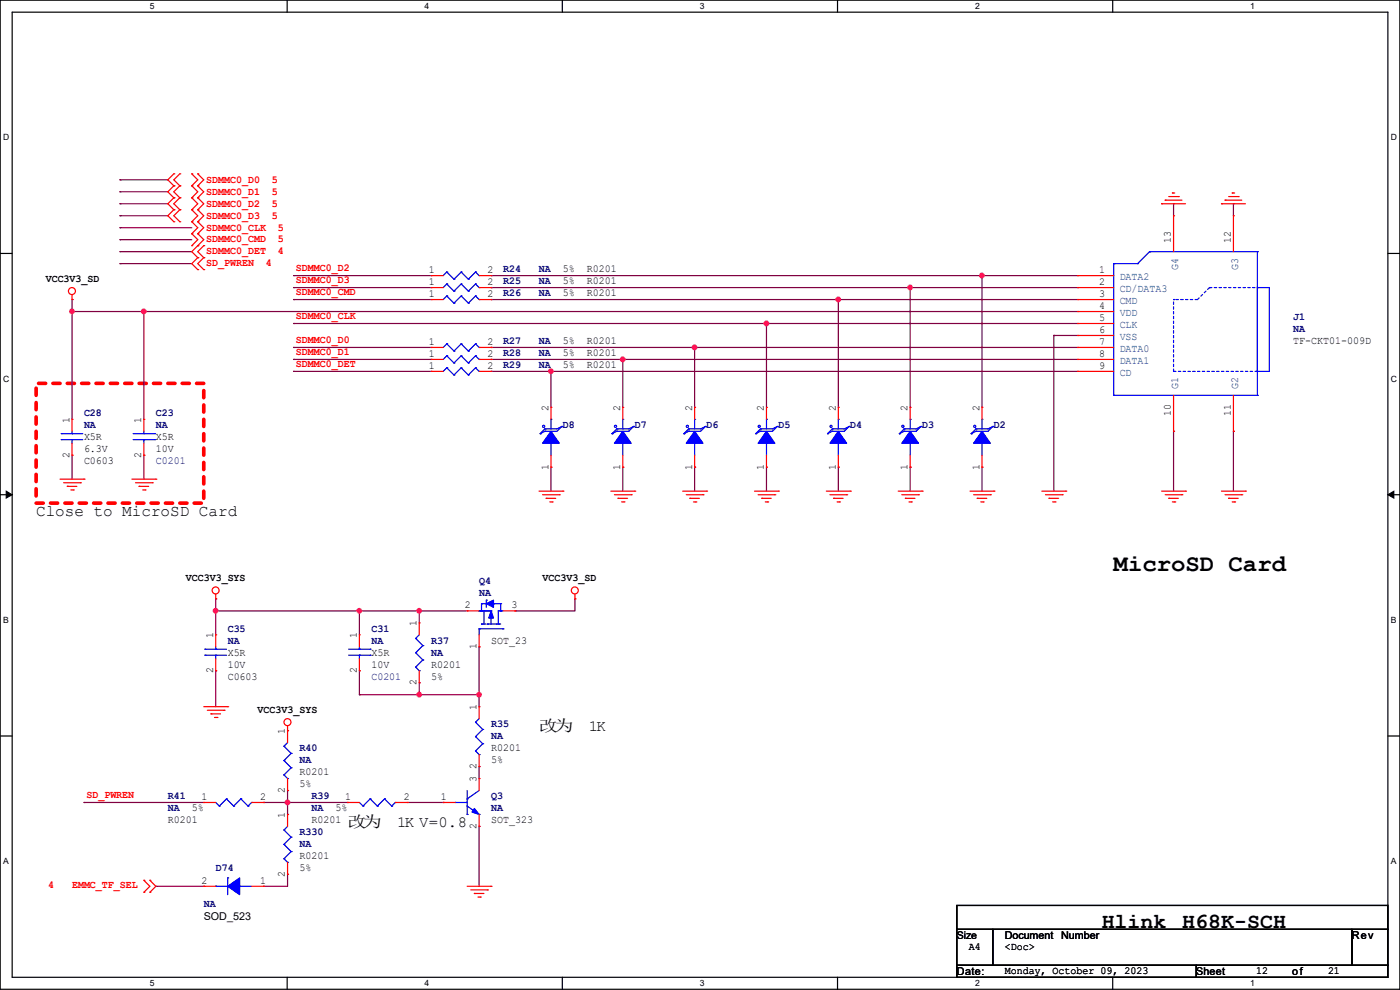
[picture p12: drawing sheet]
<svg xmlns="http://www.w3.org/2000/svg" width="297mm" height="210mm" viewBox="0 0 297 210" stroke-linecap="round" stroke-linejoin="round" font-family="sans-serif">
<path d="M0 0h297v209.8h-297zM2.6 2.6h291.8v204.7h-291.8z" fill="none" stroke="#000" stroke-width=".25"/>
<g fill="#fff">
<path d="M31.7 .3h1v2h-1z"/>
<path d="M31.7 207.6h1v2h-1z"/>
</g>
<path d="M60.9 0v2.6M60.9 207.3v2.5" fill="none" stroke="#000" stroke-width=".25"/>
<g fill="#fff">
<path d="M90.1 .3h1v2h-1z"/>
<path d="M90.1 207.6h1v2h-1z"/>
</g>
<path d="M119.3 0v2.6M119.3 207.3v2.5" fill="none" stroke="#000" stroke-width=".25"/>
<g fill="#fff">
<path d="M148.5 .3h.9v2h-.9z"/>
<path d="M148.5 207.6h.9v2h-.9z"/>
</g>
<path d="M177.7 0v2.6M177.7 207.3v2.5" fill="none" stroke="#000" stroke-width=".25"/>
<g fill="#fff">
<path d="M206.8 .3h1v2h-1z"/>
<path d="M206.8 207.6h1v2h-1z"/>
</g>
<path d="M236.1 0v2.6M236.1 207.3v2.5" fill="none" stroke="#000" stroke-width=".25"/>
<g fill="#fff">
<path d="M265.2 .3h1v2h-1z"/>
<path d="M265.2 207.6h1v2h-1z"/>
<path d="M.7 28.2h1.2v1.9h-1.2z"/>
<path d="M295.1 28.2h1.2v1.9h-1.2z"/>
<path d="M.7 79.3h1.2v2h-1.2z"/>
<path d="M295.1 79.3h1.2v2h-1.2z"/>
</g>
<path d="M0 53.8h2.6M294.4 53.8h2.6" fill="none" stroke="#000" stroke-width=".25"/>
<g fill="#fff">
<path d="M.7 130.5h1.2v2h-1.2z"/>
<path d="M295.1 130.5h1.1v2h-1.1z"/>
</g>
<path d="M0 104.9h2.6M294.4 104.9h2.6" fill="none" stroke="#000" stroke-width=".25"/>
<path d="M1.3 104.2l1.3 .7-1.3 .8zM294.4 104.9l1.3-.7v1.5z" fill="#000" stroke="#000" stroke-width=".21"/>
<g fill="#fff">
<path d="M.7 181.7h1.2v2h-1.2z"/>
<path d="M295.1 181.7h1.1v2h-1.1z"/>
</g>
<path d="M0 156.1h2.6M294.4 156.1h2.6M203 192.1h91.4v5h-91.4zM203 197.1h7.6v7.7h-7.6zM210.6 197.1h76.2v7.7h-76.2zM286.8 197.1h7.6v7.7h-7.6zM203 204.8h50.8v2.5h-50.8zM253.8 204.8h40.6v2.5h-40.6z" fill="none" stroke="#000" stroke-width=".25"/>
<path d="M7.7 81.3h35.5v25.4h-35.5z" fill="none" stroke="#f00" stroke-width=".76" stroke-dasharray="1.5 1.5"/>
<g fill="none" stroke="#800040" stroke-width=".25">
<path d="M25.4 38.1h.1M25.4 38.1h10.2M25.4 53.4h.1M25.4 40.7h.1M25.4 43.2h.1M25.4 45.8h.1M25.4 48.3h.1M25.4 50.8h.1M25.4 55.9h.1M25.4 53.4h15.3M25.4 40.7h10.2M25.4 43.2h10.2"/>
<path d="M25.4 45.8h10.2M25.4 48.3h15.3M25.4 50.8h15.3M25.4 55.9h15.3M62.3 58.5h.1M62.3 58.5h29.2M104.2 58.5h.1M104.2 58.5h124.4M208.3 58.5h.1M208.3 58.5v27.9M249 43.2h.1M249 43.2v2.6"/>
<path d="M261.7 43.2h.1M261.7 43.2v2.6M15.3 66.1h.1M15.3 63.5h.1M15.3 66.1h213.3M15.3 63.5v25.4M30.5 66.1h.1M30.5 66.1v22.8M62.3 63.5h.1M62.3 68.6h.1M62.3 76.2h.1M62.3 78.8h.1"/>
<path d="M62.3 73.7h.1M62.3 61h.1M62.3 63.5h29.2M62.3 68.6h166.3M62.3 76.2h29.2M62.3 61h29.2M62.3 78.8h29.2M62.3 73.7h29.2M104.2 61h.1M104.2 63.5h.1M104.2 78.8h.1M104.2 73.7h.1"/>
<path d="M104.2 76.2h.1M104.2 63.5h124.4M104.2 76.2h124.4M104.2 61h124.4M104.2 78.8h124.4M104.2 73.7h124.4M116.9 78.8h.1M116.9 78.8v7.6M132.1 76.2h.1M132.1 76.2v10.2M147.4 73.7h.1M147.4 73.7v12.7"/>
<path d="M162.6 68.6h.1M162.6 68.6v17.8M177.8 63.5h.1M177.8 63.5v22.9M193.1 61h.1M193.1 61v25.4M223.6 71.2h.1M223.6 71.2h5M223.6 71.2v33M15.3 96.6h.1M15.3 96.6v5M30.5 96.6h.1"/>
<path d="M30.5 96.6v5M116.9 99.1h.1M116.9 99.1v5.1M132.1 99.1h.1M132.1 99.1v5.1M147.4 99.1h.1M147.4 99.1v5.1M162.6 99.1h.1M162.6 99.1v5.1M177.8 99.1h.1M177.8 99.1v5.1M193.1 99.1h.1"/>
<path d="M193.1 99.1v5.1M208.3 99.1h.1M208.3 99.1v5.1M249 91.5h.1M249 91.5v12.7M261.7 91.5h.1M261.7 91.5v12.7M45.8 127h.1M45.8 129.6h.1M45.8 129.6h53.3M45.8 127v7.7M76.2 129.6h.1"/>
<path d="M76.2 129.6v5.1M88.9 129.6h.1M88.9 129.6v2.5M101.6 137.2h.1M101.6 137.2v12.7M109.3 129.6h.1M122 127h.1M122 127v2.6h-12.7M45.8 142.3h.1M45.8 142.3v7.6M76.2 142.3h.1M76.2 147.4h.1"/>
<path d="M76.2 142.3v5.1M76.2 147.4h25.4M88.9 147.4h.1M88.9 144.8h.1M88.9 144.8v2.6M101.6 147.4h.1M17.8 170.2h.1M17.8 170.2h25.4M55.9 170.2h.1M55.9 170.2h17.8M61 167.7h.1M61 172.8h.1"/>
<path d="M61 167.7v5.1M73.7 170.2h.1M86.4 170.2h7.6M94 170.2h.1M101.6 162.6h.1M101.6 175.3h.1M101.6 162.6v2.5M101.6 175.3v12.7M33.1 188h.1M33.1 188h10.1M55.9 188h.1M61 185.5h.1"/>
<path d="M61 185.5v2.5h-5.1"/>
</g>
<g fill="#f0f" stroke="#f0f" stroke-width=".25">
<circle cx="162.6" cy="68.6" r=".49"/>
<circle cx="193.1" cy="61" r=".49"/>
<circle cx="177.8" cy="63.5" r=".49"/>
<circle cx="132.1" cy="76.2" r=".49"/>
<circle cx="15.3" cy="66.1" r=".49"/>
<circle cx="147.3" cy="73.7" r=".49"/>
<circle cx="116.9" cy="78.8" r=".49"/>
<circle cx="208.3" cy="58.4" r=".49"/>
<circle cx="30.5" cy="66.1" r=".49"/>
<circle cx="101.6" cy="147.3" r=".49"/>
<circle cx="88.9" cy="147.3" r=".49"/>
<circle cx="61" cy="170.2" r=".49"/>
<circle cx="45.7" cy="129.6" r=".49"/>
<circle cx="88.9" cy="129.6" r=".49"/>
<circle cx="76.2" cy="129.6" r=".49"/>
</g>
<g fill="none" stroke="#f00" stroke-width=".25">
<path d="M36.9 36.9h.1M36.9 39.4h.1M36.9 36.9l-1.3 1.2 1.3 1.3M36.9 39.4l-1.3 1.3 1.3 1.3M38.1 39.4h.1M38.1 36.9h.1M38.1 36.9l-1.2 1.2 1.2 1.3M38.1 39.4l-1.2 1.3 1.2 1.3M40.7 39.4h.1M40.7 36.9h.1M40.7 36.9l1.3 1.2-1.3 1.3M40.7 39.4l1.3 1.3-1.3 1.3"/>
<path d="M42 39.4h.1M42 36.9h.1M42 36.9l1.2 1.2-1.2 1.3M42 39.4l1.2 1.3-1.2 1.3M36.9 42h.1M36.9 44.5h.1M36.9 47h.1M36.9 44.5l-1.3 1.3 1.3 1.2M36.9 42l-1.3 1.2 1.3 1.3M38.1 42h.1M38.1 44.5h.1M38.1 47h.1"/>
<path d="M38.1 42l-1.2 1.2 1.2 1.3M38.1 44.5l-1.2 1.3 1.2 1.2M40.7 42h.1M40.7 44.5h.1M40.7 47h.1M40.7 49.6h.1M40.7 52.1h.1M40.7 42l1.3 1.2-1.3 1.3M40.7 44.5l1.3 1.3-1.3 1.2M40.7 47l1.3 1.3-1.3 1.3M40.7 49.6l1.3 1.2-1.3 1.3M42 42h.1"/>
<path d="M42 44.5h.1M42 47h.1M42 49.6h.1M42 52.1h.1M42 54.7h.1M42 57.2h.1M42 47l1.2 1.3-1.2 1.3M42 49.6l1.2 1.2-2.5 2.6 1.3 1.3M42 42l1.2 1.2-1.2 1.3M42 44.5l1.2 1.3-1.2 1.2M42 54.7l-1.3 1.2 1.3 1.3M43.2 54.7h.1"/>
<path d="M43.2 52.1h.1M43.2 57.2h.1M43.2 52.1l-1.2 1.3 1.2 1.3M43.2 54.7l-1.2 1.2 1.2 1.3M91.5 58.5h.1M91.5 58.5h2.5M101.6 58.5h2.6M104.2 58.5h.1M228.6 58.5h.1M228.6 58.5h7.7M246.4 43.2h.1M246.4 43.2h5.1"/>
<path d="M247.2 42.5h.1M247.2 42.5h3.5M247.9 41.7h2.1M248.7 40.9h.1M248.7 40.9h.5M249 45.8h.1M249 45.8v7.6M250 41.7h.1M259.1 43.2h.1M259.1 43.2h5.1M259.9 42.5h.1M259.9 42.5h3.5"/>
<path d="M260.6 41.7h2.1M261.4 40.9h.1M261.4 40.9h.5M261.7 45.8h.1M261.7 45.8v7.6M262.7 41.7h.1M15.3 63.5h.1M15.3 62.5v1M91.5 78.8h.1M91.5 73.7h.1M91.5 61h.1M91.5 76.2h.1"/>
<path d="M91.5 63.5h.1M91.5 78.8h2.5M91.5 73.7h2.5M91.5 61h2.5M91.5 63.5h2.5M91.5 76.2h2.5M101.6 78.8h2.6M101.6 73.7h2.6M101.6 61h2.6M101.6 63.5h2.6M101.6 76.2h2.6M104.2 78.8h.1"/>
<path d="M104.2 73.7h.1M104.2 61h.1M104.2 76.2h.1M104.2 63.5h.1M228.6 61h.1M228.6 63.5h.1M228.6 66.1h.1M228.6 68.6h.1M228.6 71.2h.1M228.6 73.7h.1M228.6 76.2h.1M228.6 78.8h.1"/>
<path d="M228.6 78.8h7.7M228.6 73.7h7.7M228.6 61h7.7M228.6 63.5h7.7M228.6 66.1h7.7M228.6 68.6h7.7M228.6 71.2h7.7M228.6 76.2h7.7M15.3 88.9h.1M15.3 96.6h.1M15.3 88.9v2.6M15.3 94v2.6"/>
<path d="M30.5 88.9h.1M30.5 96.6h.1M30.5 88.9v2.6M30.5 94v2.6M116.9 99.1h.1M116.9 86.4h.1M116.9 86.4v2.5M116.9 96.6v2.5M132.1 99.1h.1M132.1 86.4h.1M132.1 86.4v2.5M132.1 96.6v2.5"/>
<path d="M147.4 99.1h.1M147.4 86.4h.1M147.4 86.4v2.5M147.4 96.6v2.5M162.6 99.1h.1M162.6 86.4h.1M162.6 86.4v2.5M162.6 96.6v2.5M177.8 99.1h.1M177.8 86.4h.1M177.8 86.4v2.5M177.8 96.6v2.5"/>
<path d="M193.1 99.1h.1M193.1 86.4h.1M193.1 86.4v2.5M193.1 96.6v2.5M208.3 99.1h.1M208.3 86.4h.1M208.3 86.4v2.5M208.3 96.6v2.5M249 91.5h.1M249 83.9v7.6M261.7 91.5h.1M261.7 83.9v7.6"/>
<path d="M12.7 101.6h5.1M13.5 102.4h3.6M14.3 103.2h.1M14.3 103.2h2M15 103.9h.5M15.5 103.9h.1M17.1 102.4h.1M17.8 101.6h.1M28 101.6h5.1M28.7 102.4h3.6M29.5 103.2h.1M29.5 103.2h2"/>
<path d="M30.3 103.9h.5M30.8 103.9h.1M32.3 102.4h.1M33.1 101.6h.1M114.3 104.2h5.1M115.1 104.9h3.6M115.9 105.7h.1M115.9 105.7h2M116.6 106.5h.5M117.1 106.5h.1M118.7 104.9h.1M119.4 104.2h.1"/>
<path d="M129.6 104.2h5.1M130.3 104.9h3.6M131.1 105.7h.1M131.1 105.7h2M131.9 106.5h.5M132.4 106.5h.1M133.9 104.9h.1M134.7 104.2h.1M144.8 104.2h5.1M145.6 104.9h3.5M146.3 105.7h.1M146.3 105.7h2.1"/>
<path d="M147.1 106.5h.5M147.6 106.5h.1M149.1 104.9h.1M149.9 104.2h.1M160.1 104.2h5M160.8 104.9h3.6M161.6 105.7h.1M161.6 105.7h2M162.3 106.5h.6M162.9 106.5h.1M164.4 104.9h.1M165.1 104.2h.1"/>
<path d="M175.3 104.2h5.1M176.1 104.9h3.5M176.8 105.7h.1M176.8 105.7h2.1M177.6 106.5h.5M178.1 106.5h.1M179.6 104.9h.1M180.4 104.2h.1M190.5 104.2h5.1M191.3 104.9h3.6M192.1 105.7h.1M192.1 105.7h2"/>
<path d="M192.8 106.5h.5M193.3 106.5h.1M194.9 104.9h.1M195.6 104.2h.1M205.8 104.2h5.1M206.5 104.9h3.6M207.3 105.7h.1M207.3 105.7h2M208.1 106.5h.5M208.6 106.5h.1M210.1 104.9h.1M210.9 104.2h.1"/>
<path d="M221 104.2h5.1M221.8 104.9h3.5M222.5 105.7h.1M222.5 105.7h2.1M223.3 106.5h.5M223.8 106.5h.1M225.3 104.9h.1M226.1 104.2h.1M246.4 104.2h5.1M247.2 104.9h3.5M247.9 105.7h.1M247.9 105.7h2.1"/>
<path d="M248.7 106.5h.5M249.2 106.5h.1M250.7 104.9h.1M251.5 104.2h.1M259.1 104.2h5.1M259.9 104.9h3.5M260.6 105.7h.1M260.6 105.7h2.1M261.4 106.5h.5M261.9 106.5h.1M263.4 104.9h.1M264.2 104.2h.1"/>
<path d="M45.8 127h.1M45.8 134.7h.1M45.8 126v1M45.8 134.7v2.5M45.8 139.7v2.6M76.2 134.7h.1M76.2 134.7v2.5M76.2 139.7v2.6M88.9 132.1h.1M88.9 132.1v2.6M99.1 129.6h.1M99.1 129.6h2.5"/>
<path d="M101.6 137.2h.1M101.6 134.7v2.5M106.7 129.6h2.6M109.3 129.6h.1M122 127h.1M122 126v1M43.2 149.9h5.1M44 150.7h3.5M44.7 151.4h.1M44.7 151.4h2.1M45.5 152.2h.5M45.8 142.3h.1"/>
<path d="M46 152.2h.1M47.5 150.7h.1M48.3 149.9h.1M61 155h.1M61 154v3.5M76.2 142.3h.1M88.9 144.8h.1M88.9 142.3v2.5M101.6 149.9h.1M101.6 149.9v2.5M43.2 170.2h.1M43.2 170.2h2.6"/>
<path d="M53.4 170.2h2.5M55.9 170.2h.1M61 167.7h.1M61 172.8h.1M61 165.1v2.6M61 172.8v2.5M73.7 170.2h.1M73.7 170.2h2.5M83.9 170.2h2.5M86.4 170.2h.1M94 170.2h.1M94 170.2h2.6"/>
<path d="M101.6 162.6h.1M101.6 175.3h.1M101.6 165.1h.1M101.6 160.1v2.5M101.6 165.1v2.6M101.6 172.8v2.5M30.5 186.7h.1M30.5 189.3h.1M30.5 186.7l1.3 1.3-1.3 1.3M31.8 189.3h.1M31.8 186.7h.1M31.8 186.7l1.3 1.3-1.3 1.3"/>
<path d="M43.2 188h.1M43.2 188h2.6M53.4 188h2.5M55.9 188h.1M61 185.5h.1M61 182.9v2.6M99.1 188h5.1M99.9 188.8h3.5M100.6 189.5h.1M100.6 189.5h2.1M101.4 190.3h.5M101.9 190.3h.1"/>
<path d="M103.4 188.8h.1M104.2 188h.1"/>
<circle cx="15.3" cy="61.7" r=".74"/>
<circle cx="45.7" cy="125.2" r=".74"/>
<circle cx="121.9" cy="125.2" r=".74"/>
<circle cx="61" cy="153.2" r=".74"/>
</g>
<g fill="none" stroke="#00f" stroke-width=".25">
<path d="M94.8 57.7h.1M94.8 57.7l-.8 .8M94.8 57.7l1.5 1.5M96.3 59.2h.1M97.8 57.7h.1M97.8 57.7l-1.5 1.5M97.8 57.7l1.6 1.5M99.4 59.2h.1M100.9 57.7h.1M100.9 57.7l-1.5 1.5M100.9 57.7l.7 .8M101.6 58.5h.1"/>
<path d="M236.3 55.9h.1M236.3 55.9v28M236.3 55.9h5M241.3 55.9h.1M243.9 53.4h.1M243.9 53.4h22.8M243.9 53.4l-2.6 2.5M266.7 53.4h.1M266.7 53.4v30.5M94.8 78h.1M94.8 72.9h.1M94.8 60.2h.1"/>
<path d="M94.8 75.5h.1M94.8 62.8h.1M94.8 78l-.8 .8M94.8 78l1.5 1.5M94.8 72.9l-.8 .8M94.8 72.9l1.5 1.6M94.8 60.2l-.8 .8M94.8 60.2l1.5 1.6M94.8 75.5l-.8 .7M94.8 75.5l1.5 1.5M94.8 62.8l-.8 .7M94.8 62.8l1.5 1.5"/>
<path d="M96.3 79.5h.1M96.3 74.5h.1M96.3 61.8h.1M96.3 77h.1M96.3 64.3h.1M97.8 78h.1M97.8 72.9h.1M97.8 60.2h.1M97.8 75.5h.1M97.8 62.8h.1M97.8 78l-1.5 1.5M97.8 78l1.6 1.5"/>
<path d="M97.8 72.9l-1.5 1.6M97.8 72.9l1.6 1.6M97.8 60.2l-1.5 1.6M97.8 60.2l1.6 1.6M97.8 75.5l-1.5 1.5M97.8 75.5l1.6 1.5M97.8 62.8l-1.5 1.5M97.8 62.8l1.6 1.5M99.4 79.5h.1M99.4 74.5h.1M99.4 61.8h.1M99.4 77h.1"/>
<path d="M99.4 64.3h.1M100.9 78h.1M100.9 72.9h.1M100.9 60.2h.1M100.9 75.5h.1M100.9 62.8h.1M100.9 78l-1.5 1.5M100.9 78l.7 .8M100.9 72.9l-1.5 1.6M100.9 72.9l.7 .8M100.9 60.2l-1.5 1.6M100.9 60.2l.7 .8"/>
<path d="M100.9 75.5l-1.5 1.5M100.9 75.5l.7 .7M100.9 62.8l-1.5 1.5M100.9 62.8l.7 .7M101.6 78.8h.1M101.6 73.7h.1M101.6 61h.1M101.6 76.2h.1M101.6 63.5h.1M266.7 61h2.6v17.8h-2.6zM13 93.3h.1M13 92h.1"/>
<path d="M13 93.3h4.6M13 92h4.6M15.3 92h.1M15.3 93.3h.1M15.3 91.5v.5M15.3 93.3v.7M28.2 93.3h4.6M28.2 92h4.6M30.5 92h.1M30.5 93.3h.1M30.5 91.5v.5M30.5 93.3v.7"/>
<path d="M32.8 93.3h.1M32.8 92h.1M114.6 92h.1M115.6 91h.1M115.6 91.5h.1M115.6 91l-1 1M115.6 91.5l-1 .5M116.9 94h.1M116.9 88.9h.1M116.9 88.9v2.1M116.9 94v2.6M119.2 90.5h.1"/>
<path d="M119.2 90.5l-1 .5h-2.6M119.2 90.5l-1 1h-2.6M129.8 92h.1M130.9 91h.1M130.9 91.5h.1M130.9 91l-1.1 1M130.9 91.5l-1.1 .5M132.1 94h.1M132.1 88.9h.1M132.1 88.9v2.1M132.1 94v2.6M134.4 90.5h.1"/>
<path d="M134.4 90.5l-1 .5h-2.5M134.4 90.5l-1 1h-2.5M145.1 92h.1M146.1 91h.1M146.1 91.5h.1M146.1 91l-1 1M146.1 91.5l-1 .5M147.4 94h.1M147.4 88.9h.1M147.4 88.9v2.1M147.4 94v2.6M149.6 90.5h.1"/>
<path d="M149.6 90.5l-1 .5h-2.5M149.6 90.5l-1 1h-2.5M160.3 92h.1M161.3 91h.1M161.3 91.5h.1M161.3 91l-1 1M161.3 91.5l-1 .5M162.6 94h.1M162.6 88.9h.1M162.6 88.9v2.1M162.6 94v2.6M164.9 90.5h.1"/>
<path d="M164.9 90.5l-1 .5h-2.6M164.9 90.5l-1 1h-2.6M175.6 92h.1M176.6 91h.1M176.6 91.5h.1M176.6 91l-1 1M176.6 91.5l-1 .5M177.8 94h.1M177.8 88.9h.1M177.8 88.9v2.1M177.8 94v2.6M180.1 90.5h.1"/>
<path d="M180.1 90.5l-1 .5h-2.5M180.1 90.5l-1 1h-2.5M190.8 92h.1M191.8 91h.1M191.8 91.5h.1M191.8 91l-1 1M191.8 91.5l-1 .5M193.1 94h.1M193.1 88.9h.1M193.1 88.9v2.1M193.1 94v2.6M195.4 90.5h.1"/>
<path d="M195.4 90.5l-1 .5h-2.6M195.4 90.5l-1 1h-2.6M206 92h.1M207.1 91h.1M207.1 91.5h.1M207.1 91l-1.1 1M207.1 91.5l-1.1 .5M208.3 94h.1M208.3 88.9h.1M208.3 88.9v2.1M208.3 94v2.6M210.6 90.5h.1"/>
<path d="M210.6 90.5l-1 .5h-2.5M210.6 90.5l-1 1h-2.5M236.3 83.9h.1M236.3 83.9h30.4M266.7 83.9h.1M43.5 139h.1M43.5 137.7h.1M43.5 139h4.5M43.5 137.7h4.5M45.8 137.7h.1M45.8 139h.1M45.8 137.2v.5"/>
<path d="M45.8 139v.7M74 139h4.5M74 137.7h4.5M76.2 137.7h.1M76.2 139h.1M76.2 137.2v.5M76.2 139v.7M78.5 139h.1M78.5 137.7h.1M88.2 135.4h.1M88.2 138.5h.1M88.2 135.4l1.5 1.5"/>
<path d="M88.2 138.5l1.5 1.5M88.9 134.7l-.7 .7M89.7 136.9h.1M89.7 140h.1M89.7 136.9l-1.5 1.6M89.7 140l-1.5 1.5M101.6 129.6h.1M101.6 133.4h.1M101.6 129.6h2.6M101.6 133.4v1.3M101.6 133.4h5.1M102.2 132.4h.1"/>
<path d="M102.2 128.1h.1M102.2 129.6h.1M102.2 132.4h1M102.2 128.1h1M102.2 128.1v1.5M102.7 129.6h.1M102.7 129.6v2.8M103.2 127.3h.1M103.2 127.3v1.5M103.4 132.4h.1M103.4 132.4h1.5M104.2 129.6h.1"/>
<path d="M104.2 130.9h.1M104.2 129.6v1M104.2 130.9v1.5M104.7 128.1h.1M104.7 128.1h1.5M105.2 132.4h.1M105.2 132.4h1M105.7 132.4h.1M105.7 129.6h.1M105.7 129.6h1M105.7 129.6v2.8M106.2 129.6h.1"/>
<path d="M106.2 128.1h.1M106.2 128.1v1.5M106.7 133.4h.1M60.2 158.3h.1M60.2 158.3l1.6 1.5M61 157.5l-.8 .8M61.8 159.8h.1M61.8 159.8l-1.6 1.5M88.2 141.5h.1M88.2 141.5l.7 .8M88.9 142.3h.1M100.9 153.2h.1"/>
<path d="M100.9 156.3h.1M100.9 159.3h.1M100.9 153.2l1.5 1.5M100.9 156.3l1.5 1.5M100.9 159.3l.7 .8M101.6 152.4l-.7 .8M102.4 154.7h.1M102.4 157.8h.1M102.4 154.7l-1.5 1.6M102.4 157.8l-1.5 1.5M45.8 170.2l.7 .8M46.5 171h.1"/>
<path d="M48 169.5h.1M48 169.5l-1.5 1.5M48 169.5l1.6 1.5M49.6 171h.1M51.1 169.5h.1M51.1 169.5l-1.5 1.5M51.1 169.5l1.5 1.5M52.6 171h.1M53.4 170.2h.1M53.4 170.2l-.8 .8M60.2 161.3h.1M60.2 164.4h.1"/>
<path d="M60.2 176.1h.1M60.2 179.1h.1M60.2 161.3l1.6 1.6M60.2 164.4l.8 .7M60.2 176.1l1.6 1.5M60.2 179.1l1.6 1.5M61 165.1h.1M61 175.3l-.8 .8M61.8 162.9h.1M61.8 177.6h.1M61.8 162.9l-1.6 1.5M61.8 177.6l-1.6 1.5"/>
<path d="M76.2 170.2l.8 .8M77 171h.1M78.5 169.5h.1M78.5 169.5l-1.5 1.5M78.5 169.5l1.6 1.5M80.1 171h.1M81.6 169.5h.1M81.6 169.5l-1.5 1.5M81.6 169.5l1.5 1.5M83.1 171h.1M83.9 170.2h.1M83.9 170.2l-.8 .8"/>
<path d="M96.6 170.2h.1M96.6 170.2h2.5M99.1 169.5h.1M99.1 172.8h.1M99.1 171l2.5 1.8M99.1 167.7v5.1M101.6 160.1h.1M101.6 172.8h.1M101.6 167.7l-2.5 1.8M45.8 188h.1M45.8 188h2.5M48.3 186.2h.1"/>
<path d="M48.3 186.2v3.6M50.8 188h.1M50.8 188h2.6M60.2 182.2h.1M60.2 182.2l.8 .7M61 182.9h.1M61.8 180.6h.1M61.8 180.6l-1.6 1.6"/>
<circle cx="115.3" cy="90.4" r=".23"/>
<circle cx="130.6" cy="90.4" r=".23"/>
<circle cx="145.8" cy="90.4" r=".23"/>
<circle cx="161.1" cy="90.4" r=".23"/>
<circle cx="176.3" cy="90.4" r=".23"/>
<circle cx="191.5" cy="90.4" r=".23"/>
<circle cx="206.8" cy="90.4" r=".23"/>
</g>
<g fill="#00f" stroke="#00f" stroke-width=".25">
<path d="M104.2 129.6l.5 1.5h-1z"/>
<path d="M103.2 128.1l1.5-.8v1.5z"/>
<path d="M100.6 171.5l1 1.3-1.5-.5z"/>
<path d="M208.3 91.5l1.8 2.5h-3.6z" fill-rule="evenodd"/>
<path d="M162.6 91.5l1.8 2.5h-3.6z" fill-rule="evenodd"/>
<path d="M116.9 91.5l1.8 2.5h-3.6z" fill-rule="evenodd"/>
<path d="M177.8 91.5l1.8 2.5h-3.5z" fill-rule="evenodd"/>
<path d="M132.1 91.5l1.8 2.5h-3.6z" fill-rule="evenodd"/>
<path d="M48.3 188l2.5-1.8v3.6z" fill-rule="evenodd"/>
<path d="M193.1 91.5l1.8 2.5h-3.6z" fill-rule="evenodd"/>
<path d="M147.4 91.5l1.7 2.5h-3.5z" fill-rule="evenodd"/>
</g>
<path d="M249 78.8h.1M249 78.8v-15.3M249 63.5h.1M254 63.5l2.6-2.5M254 63.5h-5M256.6 61h.1M256.6 61h10.1M266.7 78.8h-17.7M266.7 61h.1" fill="none" stroke="#00f" stroke-width=".25" stroke-dasharray=".5 .5"/>
<text font-size="5.1" x="236.3" y="121.2">MicroSD Card</text>
<g font-size="4.6">
<text x="233.7" y="196.9">Hlink</text>
<text x="250.8" y="196.9">H68K-SCH</text>
</g>
<text font-size="3.4" x="7.7" y="109.4">Close to MicroSD Card</text>
<g font-size="3.3">
<text x="114.3" y="155.1">改为</text>
<text x="124.9" y="155.1">1K</text>
<text x="73.7" y="175.4">改为</text>
<text x="84.2" y="175.4">1K V=0.8</text>
</g>
<g font-size="2.3" fill="#f00">
<text x="43.7" y="38.7">SDMMC0_D0</text>
<text x="43.7" y="41.3">SDMMC0_D1</text>
<text x="57.7" y="38.7">5</text>
<text x="57.7" y="41.3">5</text>
<text x="43.7" y="43.8">SDMMC0_D2</text>
<text x="43.7" y="46.4">SDMMC0_D3</text>
<text x="57.7" y="43.8">5</text>
<text x="57.7" y="46.4">5</text>
<text x="43.7" y="48.9">SDMMC0_CLK</text>
<text x="43.7" y="51.4">SDMMC0_CMD</text>
<text x="43.7" y="54">SDMMC0_DET</text>
<text x="59" y="48.9">5</text>
<text x="59" y="51.4">5</text>
<text x="59" y="54">4</text>
<text x="43.7" y="56.5">SD_PWREN</text>
<text x="56.4" y="56.5">4</text>
<text x="62.8" y="57.5">SDMMC0_D2</text>
<text x="62.8" y="62.6">SDMMC0_CMD</text>
<text x="62.8" y="60.1">SDMMC0_D3</text>
<text x="62.8" y="67.7">SDMMC0_CLK</text>
<text x="62.8" y="75.3">SDMMC0_D1</text>
<text x="62.8" y="77.9">SDMMC0_DET</text>
<text x="62.8" y="72.8">SDMMC0_D0</text>
<text x="18.3" y="169.3">SD_PWREN</text>
<text x="10.2" y="188.3">4</text>
<text x="15.3" y="188.3">EMMC_TF_SEL</text>
</g>
<g font-size="2.3">
<text x="248.4" y="51.6" transform="rotate(-90 248.4 51.6)">13</text>
<text x="261.1" y="51.6" transform="rotate(-90 261.1 51.6)">12</text>
<text x="9.7" y="59.8">VCC3V3_SD</text>
<text x="91" y="57.9">1</text>
<text x="103.4" y="57.9">2</text>
<text x="119.4" y="57.8">5%</text>
<text x="124.5" y="57.8">R0201</text>
<text x="233.2" y="57.9">1</text>
<text x="91" y="60.5">1</text>
<text x="91" y="63">1</text>
<text x="103.4" y="60.5">2</text>
<text x="103.4" y="63">2</text>
<text x="119.4" y="60.3">5%</text>
<text x="119.4" y="62.9">5%</text>
<text x="124.5" y="60.3">R0201</text>
<text x="124.5" y="62.9">R0201</text>
<text x="233.2" y="60.5">2</text>
<text x="233.2" y="63">3</text>
<text x="233.2" y="65.5">4</text>
<text x="233.2" y="68.1">5</text>
<text x="233.2" y="70.6">6</text>
<text x="91" y="73.2">1</text>
<text x="91" y="75.7">1</text>
<text x="103.4" y="73.2">2</text>
<text x="103.4" y="75.7">2</text>
<text x="119.4" y="73">5%</text>
<text x="119.4" y="75.6">5%</text>
<text x="124.5" y="73">R0201</text>
<text x="124.5" y="75.6">R0201</text>
<text x="233.2" y="73.2">7</text>
<text x="233.2" y="75.7">8</text>
<text x="274.4" y="73">TF-CKT01-009D</text>
<text x="91" y="78.2">1</text>
<text x="103.4" y="78.2">2</text>
<text x="119.4" y="78.1">5%</text>
<text x="124.5" y="78.1">R0201</text>
<text x="233.2" y="78.2">9</text>
<text x="14.7" y="89.7" transform="rotate(-90 14.7 89.7)">1</text>
<text x="30" y="89.7" transform="rotate(-90 30 89.7)">1</text>
<text x="116.3" y="87.2" transform="rotate(-90 116.3 87.2)">2</text>
<text x="131.6" y="87.2" transform="rotate(-90 131.6 87.2)">2</text>
<text x="146.8" y="87.2" transform="rotate(-90 146.8 87.2)">2</text>
<text x="162.1" y="87.2" transform="rotate(-90 162.1 87.2)">2</text>
<text x="177.3" y="87.2" transform="rotate(-90 177.3 87.2)">2</text>
<text x="192.5" y="87.2" transform="rotate(-90 192.5 87.2)">2</text>
<text x="207.8" y="87.2" transform="rotate(-90 207.8 87.2)">2</text>
<text x="248.4" y="88.2" transform="rotate(-90 248.4 88.2)">10</text>
<text x="261.1" y="88.2" transform="rotate(-90 261.1 88.2)">11</text>
<text x="17.8" y="93.3">X5R</text>
<text x="17.8" y="95.9">6.3V</text>
<text x="33.1" y="93.3">X5R</text>
<text x="33.1" y="95.9">10V</text>
<text x="14.7" y="97.1" transform="rotate(-90 14.7 97.1)">2</text>
<text x="17.8" y="98.4">C0603</text>
<text x="30" y="97.1" transform="rotate(-90 30 97.1)">2</text>
<text x="116.3" y="99.6" transform="rotate(-90 116.3 99.6)">1</text>
<text x="131.6" y="99.6" transform="rotate(-90 131.6 99.6)">1</text>
<text x="146.8" y="99.6" transform="rotate(-90 146.8 99.6)">1</text>
<text x="162.1" y="99.6" transform="rotate(-90 162.1 99.6)">1</text>
<text x="177.3" y="99.6" transform="rotate(-90 177.3 99.6)">1</text>
<text x="192.5" y="99.6" transform="rotate(-90 192.5 99.6)">1</text>
<text x="207.8" y="99.6" transform="rotate(-90 207.8 99.6)">1</text>
<text x="39.4" y="123.3">VCC3V3_SYS</text>
<text x="115.1" y="123.3">VCC3V3_SD</text>
<text x="98.6" y="129">2</text>
<text x="108.5" y="129">3</text>
<text x="45.2" y="135.4" transform="rotate(-90 45.2 135.4)">1</text>
<text x="75.7" y="135.4" transform="rotate(-90 75.7 135.4)">1</text>
<text x="88.4" y="132.9" transform="rotate(-90 88.4 132.9)">1</text>
<text x="101.1" y="137.7" transform="rotate(-90 101.1 137.7)">1</text>
<text x="104.2" y="136.5">SOT_23</text>
<text x="45.2" y="142.8" transform="rotate(-90 45.2 142.8)">2</text>
<text x="48.3" y="139.1">X5R</text>
<text x="48.3" y="141.6">10V</text>
<text x="75.7" y="142.8" transform="rotate(-90 75.7 142.8)">2</text>
<text x="78.8" y="139.1">X5R</text>
<text x="78.8" y="141.6">10V</text>
<text x="91.5" y="141.6">R0201</text>
<text x="48.3" y="144.1">C0603</text>
<text x="88.4" y="145.3" transform="rotate(-90 88.4 145.3)">2</text>
<text x="91.5" y="144.1">5%</text>
<text x="54.7" y="151.3">VCC3V3_SYS</text>
<text x="60.5" y="155.7" transform="rotate(-90 60.5 155.7)">1</text>
<text x="101.1" y="150.7" transform="rotate(-90 101.1 150.7)">1</text>
<text x="104.2" y="159.4">R0201</text>
<text x="104.2" y="161.9">5%</text>
<text x="63.5" y="164.5">R0201</text>
<text x="63.5" y="167">5%</text>
<text x="101.1" y="165.9" transform="rotate(-90 101.1 165.9)">3</text>
<text x="101.1" y="163.1" transform="rotate(-90 101.1 163.1)">2</text>
<text x="40.7" y="172.1">5%</text>
<text x="42.7" y="169.7">1</text>
<text x="55.2" y="169.7">2</text>
<text x="60.5" y="173.5" transform="rotate(-90 60.5 173.5)">1</text>
<text x="60.5" y="168.2" transform="rotate(-90 60.5 168.2)">2</text>
<text x="71.2" y="172.1">5%</text>
<text x="73.2" y="169.7">1</text>
<text x="85.6" y="169.7">2</text>
<text x="93.5" y="169.7">1</text>
<text x="35.6" y="174.6">R0201</text>
<text x="66.1" y="174.6">R0201</text>
<text x="101.1" y="175.8" transform="rotate(-90 101.1 175.8)">2</text>
<text x="104.2" y="174.6">SOT_323</text>
<text x="60.5" y="186" transform="rotate(-90 60.5 186)">2</text>
<text x="63.5" y="182.2">R0201</text>
<text x="63.5" y="184.8">5%</text>
<text x="42.7" y="187.5">2</text>
<text x="55.2" y="187.5">1</text>
<text x="43.2" y="195.2">SOD_523</text>
<text x="205.5" y="201.5">A4</text>
<text x="213.1" y="199.2">Document</text>
<text x="213.1" y="201.5">&lt;Doc&gt;</text>
<text x="225.1" y="199.2">Number</text>
<text x="286.8" y="199.2">Rev</text>
<text x="203" y="206.8">Date:</text>
<text x="213.1" y="206.6">Monday, October 09, 2023</text>
<text x="253.8" y="206.8">Sheet</text>
<text x="266.5" y="206.6">12</text>
<text x="274.1" y="206.8">of</text>
<text x="281.7" y="206.6">21</text>
</g>
<g font-size="2.3" fill="#000080">
<text x="106.7" y="57.8">R24</text>
<text x="114.3" y="57.8">NA</text>
<text x="106.7" y="60.3">R25</text>
<text x="106.7" y="62.9">R26</text>
<text x="114.3" y="60.3">NA</text>
<text x="114.3" y="62.9">NA</text>
<text x="274.4" y="67.9">J1</text>
<text x="274.4" y="70.5">NA</text>
<text x="106.7" y="73">R27</text>
<text x="106.7" y="75.6">R28</text>
<text x="114.3" y="73">NA</text>
<text x="114.3" y="75.6">NA</text>
<text x="106.7" y="78.1">R29</text>
<text x="114.3" y="78.1">NA</text>
<text x="17.8" y="88.3">C28</text>
<text x="33.1" y="88.3">C23</text>
<text x="17.8" y="90.8">NA</text>
<text x="33.1" y="90.8">NA</text>
<text x="119.4" y="90.8">D8</text>
<text x="134.7" y="90.8">D7</text>
<text x="149.9" y="90.8">D6</text>
<text x="165.1" y="90.8">D5</text>
<text x="180.4" y="90.8">D4</text>
<text x="195.6" y="90.8">D3</text>
<text x="210.9" y="90.8">D2</text>
<text x="33.1" y="98.4">C0201</text>
<text x="101.6" y="123.8">Q4</text>
<text x="101.6" y="126.4">NA</text>
<text x="48.3" y="134">C35</text>
<text x="48.3" y="136.5">NA</text>
<text x="78.8" y="134">C31</text>
<text x="78.8" y="136.5">NA</text>
<text x="91.5" y="136.5">R37</text>
<text x="91.5" y="139.1">NA</text>
<text x="78.8" y="144.1">C0201</text>
<text x="104.2" y="154.3">R35</text>
<text x="63.5" y="159.4">R40</text>
<text x="63.5" y="161.9">NA</text>
<text x="104.2" y="156.8">NA</text>
<text x="35.6" y="169.5">R41</text>
<text x="35.6" y="172.1">NA</text>
<text x="66.1" y="169.5">R39</text>
<text x="66.1" y="172.1">NA</text>
<text x="104.2" y="169.5">Q3</text>
<text x="104.2" y="172.1">NA</text>
<text x="63.5" y="177.2">R330</text>
<text x="63.5" y="179.7">NA</text>
<text x="45.8" y="184.8">D74</text>
<text x="43.2" y="192.4">NA</text>
</g>
<g font-size="2.3" fill="#004080">
<text x="237.5" y="59.4">DATA2</text>
<text x="249.9" y="57.2" transform="rotate(-90 249.9 57.2)">G4</text>
<text x="262.6" y="57.2" transform="rotate(-90 262.6 57.2)">G3</text>
<text x="237.5" y="61.9">CD/DATA3</text>
<text x="237.5" y="64.5">CMD</text>
<text x="237.5" y="67">VDD</text>
<text x="237.5" y="69.6">CLK</text>
<text x="237.5" y="72.1">VSS</text>
<text x="237.5" y="74.6">DATA0</text>
<text x="237.5" y="77.2">DATA1</text>
<text x="237.5" y="79.7">CD</text>
<text x="249.9" y="82.6" transform="rotate(-90 249.9 82.6)">G1</text>
<text x="262.6" y="82.6" transform="rotate(-90 262.6 82.6)">G2</text>
</g>
<text font-size="2.2" x="203" y="199.2">Size</text>
<g font-size="1.8">
<text x="31.8" y="1.9">5</text>
<text x="90.1" y="1.9">4</text>
<text x="148.5" y="1.9">3</text>
<text x="206.8" y="1.9">2</text>
<text x="265.2" y="1.9">1</text>
<text x=".7" y="29.8">D</text>
<text x="295.1" y="29.8">D</text>
<text x=".7" y="80.9">C</text>
<text x="295.1" y="80.9">C</text>
<text x=".7" y="132.1">B</text>
<text x="295.1" y="132.1">B</text>
<text x=".7" y="183.3">A</text>
<text x="295.1" y="183.3">A</text>
<text x="31.8" y="209.2">5</text>
<text x="90.1" y="209.2">4</text>
<text x="148.5" y="209.2">3</text>
<text x="206.8" y="209.2">2</text>
<text x="265.2" y="209.2">1</text>
</g>
</svg>
